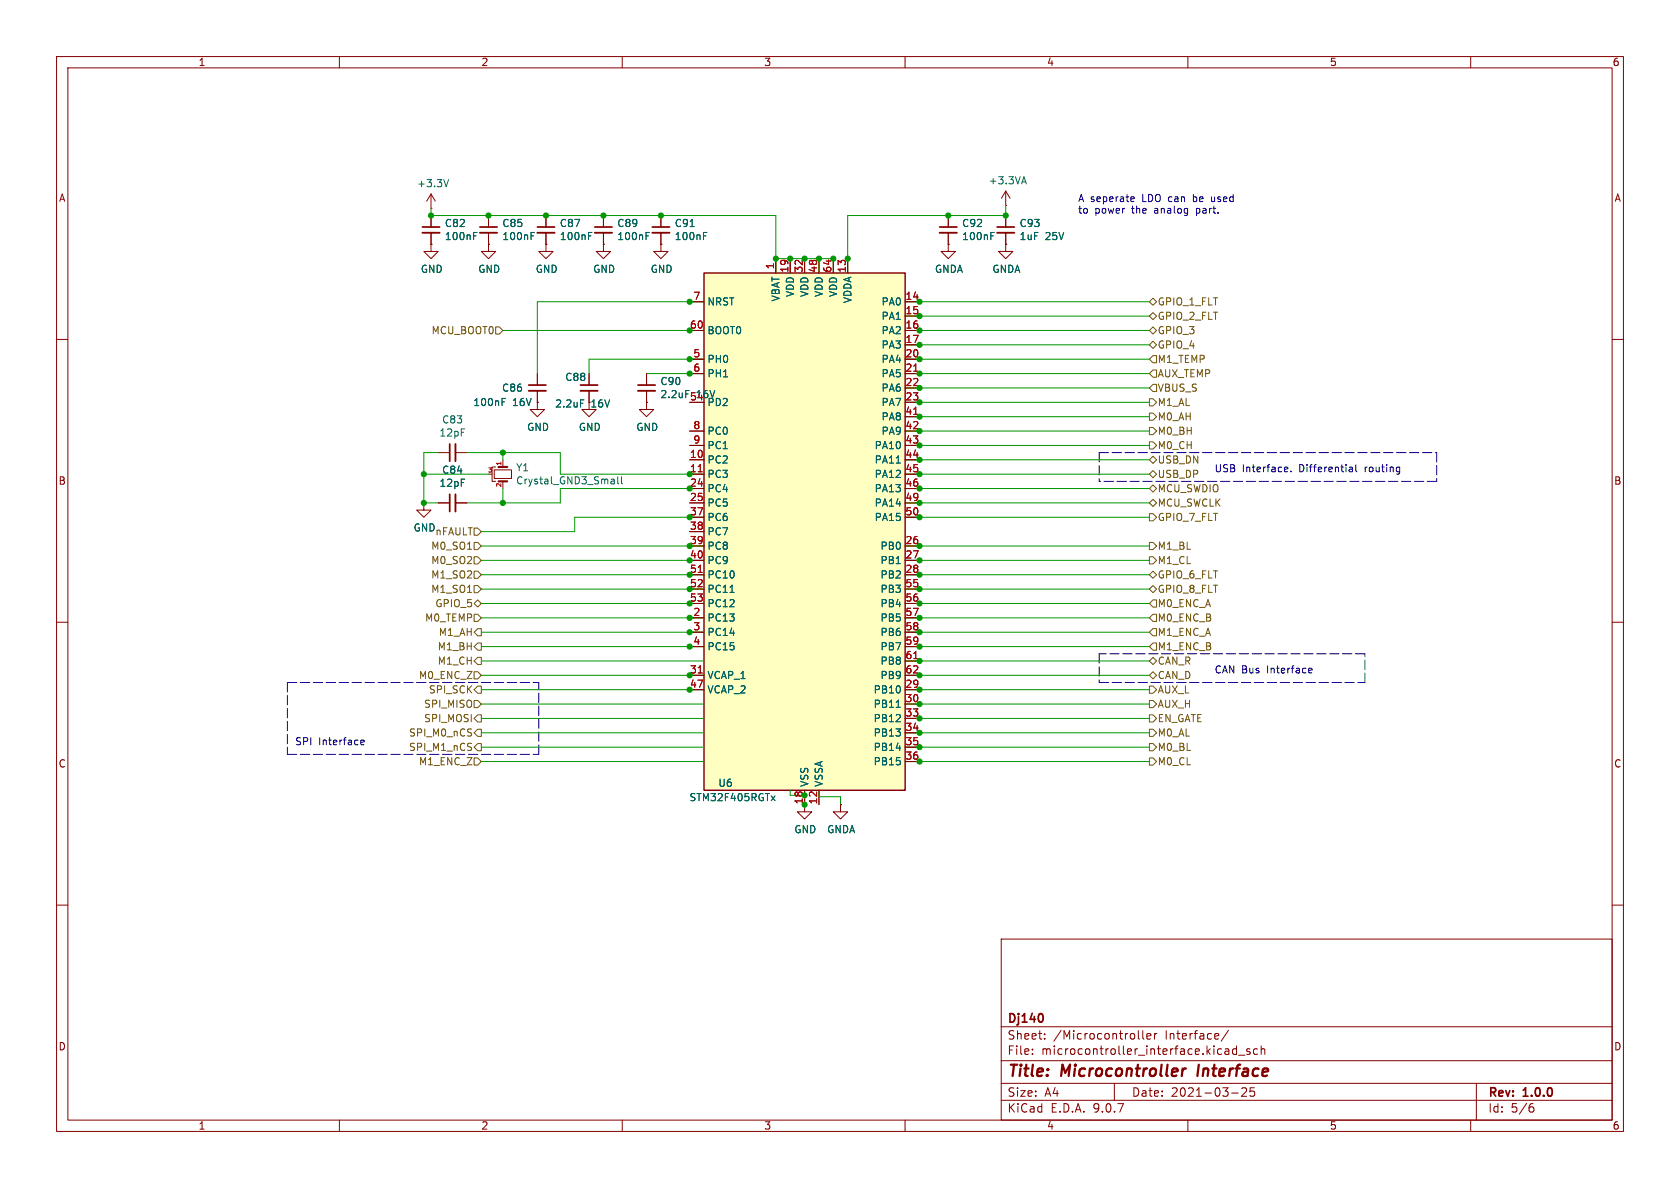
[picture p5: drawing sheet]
<svg xmlns="http://www.w3.org/2000/svg" width="297mm" height="210mm" viewBox="0 0 297 210" stroke-linecap="round" stroke-linejoin="round" font-family="sans-serif">
<g fill="none" stroke="#840000" stroke-width=".18">
<path d="M10 10h277v190h-277zM12 12h273v186h-273zM60 10v2M110 10v2M160 10v2M210 10v2M260 10v2M76.2 43.2v1.3h1.3l-1.3 1.2-1.3-1.2h1.3M76.2 43.2h.1M10 60h2M285 60h2M74.9 88.9v1.3h1.3l-1.3 1.2-1.2-1.2h1.2"/>
<path d="M74.9 88.9h.1M10 110h2M285 110h2M10 160h2M177 166h108v32h-108zM285 160h2M60 198v2M110 198v2M160 198v2M177 194.5h108M177 191.5h108M177 187.5h108"/>
<path d="M177 181.5h108M182.5 186.3v.1M182.5 185.5v.1M184.7 183.6v.1M184.7 182.8v.1M197 191.5v3M201.2 182.2v1.3l.3 .2M202 182.2v1.3l.2 .2M202.7 183.2l.8-.1-.1-.3-.4-.1-.3 .2 .1 .7h.6M204.1 182.7v1M204.5 182.7l-.3 .1-.1 .2M210 198v2"/>
<path d="M217.2 182.1l-1.3 2M217.7 193.2h1.2M218.6 184.9v1.5M218.6 185.5l-.4-.1-.3 .3v.4l.1 .2h.6M219 186.5h1.1M219.5 192.4l.6-.1 .2 .1 .1 .3-.9 1.1h.9M221 185.5l-.4-.1-.2 .2 .1 .2 .5 .2v.3h-.6M221.7 192.3h-.7v.7l.2-.1h.5l.1 .3-.1 .5-.2 .1-.5-.1M222.3 185.5l-.4-.1-.3 .3v.4l.1 .2h.6M223 185.5l.2-.1 .3 .1 .1 .9M223 184.9v1.5M260 198v2"/>
<path d="M261 191.5v6.5M270.6 195.7h.4l.2 .3-.1 .5-.5 .1M271 195.1l-.4 .1"/>
</g>
<path d="M209.7 188.9l-.5 .2M211.9 188.2l-.2 2" fill="none" stroke="#840000" stroke-width=".4"/>
<path d="M184.2 179.3l.2 .5-.2 .8" fill="none" stroke="#840000" stroke-width=".3"/>
<path d="M124.5 48.3h35.5v91.4h-35.5z" fill="#ffffc2"/>
<path d="M124.5 48.3h35.5v91.4h-35.5z" fill="none" stroke="#840000" stroke-width=".25"/>
<g fill="none" stroke="#840000" stroke-width=".18">
<path d="M76.2 36.8h.1M76.2 34.3l-.8 1.3M76.2 34.3l.8 1.3M76.2 34.3v2.5M76.2 38.1v2M86.4 38.1v2M96.5 38.1v2M106.7 38.1v2M116.8 38.1v2M167.6 38.1v2M177.8 36.3h.1M177.8 33.8v2.5"/>
<path d="M177.8 38.1v2M177.8 33.8l-.8 1.3M177.8 33.8l.8 1.3M76.2 43.2h.1M76.2 41.1v2.1M86.4 43.2v1.3h1.2l-1.2 1.2-1.3-1.2h1.3M86.4 43.2h.1M86.4 41.1v2.1M96.5 43.2v1.3h1.3l-1.3 1.2-1.3-1.2h1.3M96.5 43.2h.1M96.5 41.1v2.1M106.7 43.2v1.3h1.2l-1.2 1.2-1.3-1.2h1.3"/>
<path d="M106.7 43.2h.1M106.7 41.1v2.1M116.8 43.2v1.3h1.3l-1.3 1.2-1.2-1.2h1.2M116.8 43.2h.1M116.8 41.1v2.1M121.9 53.3h2.6M121.9 58.4h2.6M137.2 45.7v2.6M139.7 45.7v2.6M142.2 45.7v2.6M144.8 45.7v2.6M147.3 45.7v2.6"/>
<path d="M149.9 45.7v2.6M160 53.3h2.6M160 58.4h2.6M160 55.9h2.6M167.6 43.2v1.3h1.3l-1.3 1.2-1.2-1.2h1.2M167.6 43.2h.1M167.6 41.1v2.1M177.8 43.2v1.3h1.3l-1.3 1.2-1.3-1.2h1.3M177.8 43.2h.1M177.8 41.1v2.1M95 71.1v1.3h1.3l-1.3 1.3-1.3-1.3h1.3M95 71.1h.1"/>
<path d="M95 66v2.1M95 69.1v2M104.1 69.1v3.3h1.3l-1.3 1.3-1.2-1.3h1.2M104.1 66v2.1M114.3 71.1v1.3h1.3l-1.3 1.3-1.3-1.3h1.3M114.3 71.1h.1M114.3 66v2.1M114.3 69.1v2M121.9 63.5h2.6M121.9 66h2.6M121.9 76.2h2.6M121.9 78.7h2.6"/>
<path d="M160 63.5h2.6M160 66h2.6M160 76.2h2.6M160 78.7h2.6M160 61h2.6M160 68.6h2.6M160 71.1h2.6M160 73.7h2.6M74.9 88.9h.1M77.5 88.9h2M77.5 80h2M80.5 88.9h2"/>
<path d="M80.5 80h2M87.4 83.1h3v1.5h-3zM87.6 82.6h-.6v2.5h.6M88.9 81.3v1.3M88.9 85.1v1.3M121.9 81.3h2.6M121.9 83.8h2.6M121.9 86.4h2.6M121.9 88.9h2.6M121.9 91.4h2.6M121.9 94h2.6M121.9 96.5h2.6"/>
<path d="M121.9 99.1h2.6M160 81.3h2.6M160 83.8h2.6M160 86.4h2.6M160 88.9h2.6M160 91.4h2.6M160 96.5h2.6M160 99.1h2.6M121.9 101.6h2.6M121.9 104.1h2.6M121.9 106.7h2.6M121.9 109.2h2.6"/>
<path d="M121.9 111.8h2.6M121.9 114.3h2.6M121.9 119.4h2.6M160 101.6h2.6M160 104.1h2.6M160 106.7h2.6M160 109.2h2.6M160 111.8h2.6M160 114.3h2.6M160 119.4h2.6M160 116.8h2.6M121.9 121.9h2.6"/>
<path d="M142.2 139.7v3.8h1.3l-1.3 1.3-1.2-1.3h1.2M144.8 139.7v2.5M160 121.9h2.6M160 124.5h2.6M160 127h2.6M160 129.5h2.6M160 132.1h2.6M160 134.6h2.6M148.6 142.2v1.3h1.3l-1.3 1.3-1.3-1.3h1.3M148.6 142.2h.1"/>
</g>
<path d="M161.5 65.6h.8M161.5 73.2h.8M123.4 83.4h.8M123.4 101.2h.8M123.4 119h.8M161.5 116.4h.8" fill="none" stroke="#a90000" stroke-width=".18"/>
<g fill="none" stroke="#006464" stroke-width=".18">
<path d="M79.3 31.7l-.4 1.3M180.7 32.1h.6M181 31.2l.4 1.3M83.7 41.7h.5M83.7 41.1h.6M93.9 41.7h.4M93.9 41.1h.6M104 41.7h.5M104 41.1h.7M114.2 41.7h.4M114.2 41.1h.6M122 40.1h.7"/>
<path d="M124.4 41.7h.4M124.4 41.1h.6M175.2 41.7h.4M175.2 41.1h.6M88.8 71h.4M88.8 70.4h.6M102.6 70.7h.6M108.4 84.7l.2 .2v.6M108.6 85.5h-.4M108.6 85l-.4 .1M109.2 84.3v1.1l.2 .1M109.9 84.3v1.1l.2 .1"/>
<path d="M158.4 81.9h.8M129.1 104.7h.7M158.4 125h.8M136.3 140.7l.7 .8M137 140.7l-.7 .8"/>
</g>
<path d="M74.7 40.1h3M84.8 40.1h3.1M95 40.1h3M105.2 40.1h3M115.3 40.1h3.1M166.1 40.1h3.1M176.3 40.1h3M79.5 78.5v3M93.5 68.1h3M102.6 68.1h3.1M112.8 68.1h3M79.5 87.4v3" fill="none" stroke="#840000" stroke-width=".3"/>
<path d="M74.7 41.1h3M84.8 41.1h3.1M95 41.1h3M105.2 41.1h3M115.3 41.1h3.1M166.1 41.1h3.1M176.3 41.1h3M80.5 78.5v3M93.5 69.1h3M102.6 69.1h3.1M112.8 69.1h3M80.5 87.4v3" fill="none" stroke="#840000" stroke-width=".33"/>
<path d="M88.1 82.6h1.6M88.1 85.1h1.6" fill="none" stroke="#840000" stroke-width=".38"/>
<g fill="none" stroke="#725600" stroke-width=".18">
<path d="M87.6 57.8h.7l.6 .6-.6 .7h-.7zM203.2 58.4l.6-.6 .7 .6-.7 .7zM203.2 55.9l.6-.7 .7 .7-.7 .6zM203.2 53.3l.6-.6 .7 .6-.7 .7zM203.2 78.1h.6l.7 .6-.7 .7h-.6zM203.2 75.6h.6l.7 .6-.7 .6h-.6zM203.2 70.5h.6l.7 .6-.7 .7h-.6zM203.2 73h.6l.7 .7-.7 .6h-.6zM203.2 61l.6-.7 .7 .7-.7 .6zM203.8 62.9h.7v1.2h-.7l-.6-.6zM203.8 65.4h.7v1.3h-.7l-.6-.7zM203.8 67.9h.7v1.3h-.7l-.6-.6z"/>
<path d="M83.8 98.4h.7l.6 .7-.6 .6h-.7zM83.8 95.9h.7l.6 .6-.6 .7h-.7zM83.8 93.3h.7l.6 .7-.6 .6h-.7zM203.2 81.3l.6-.7 .7 .7-.7 .6zM203.2 86.4l.6-.7 .7 .7-.7 .6zM203.2 90.8h.6l.7 .6-.7 .7h-.6zM203.2 83.8l.6-.6 .7 .6-.7 .7zM203.2 88.9l.6-.6 .7 .6-.7 .6zM203.2 95.9h.6l.7 .6-.7 .7h-.6zM203.2 98.4h.6l.7 .7-.7 .6h-.6zM83.8 118.7h.7l.6 .7-.6 .6h-.7zM83.8 101h.7l.6 .6-.6 .6h-.7z"/>
<path d="M83.8 108.6h.7l.6 .6-.6 .7h-.7zM83.8 103.5h.7l.6 .6-.6 .7h-.7zM83.8 106.7l.7-.7 .6 .7-.6 .6zM84.5 111.1h.6v1.3h-.6l-.7-.6zM84.5 116.2h.6v1.3h-.6l-.7-.7zM84.5 113.7h.6v1.2h-.6l-.7-.6zM203.2 104.1l.6-.6 .7 .6-.7 .7zM203.2 119.4l.6-.7 .7 .7-.7 .6zM203.2 116.8l.6-.6 .7 .6-.7 .7zM203.8 108.6h.7v1.3h-.7l-.6-.7zM203.8 106h.7v1.3h-.7l-.6-.6zM203.8 111.1h.7v1.3h-.7l-.6-.6z"/>
<path d="M203.8 113.7h.7v1.2h-.7l-.6-.6zM203.8 101l.7 .6-.7 .6-.6-.6zM83.8 134h.7l.6 .6-.6 .7h-.7zM83.8 123.8h.7l.6 .7-.6 .6h-.7zM84.5 131.4h.6v1.3h-.6l-.7-.6zM84.5 126.4h.6v1.2h-.6l-.7-.6zM84.5 121.3h.6v1.3h-.6l-.7-.7zM84.5 128.9h.6v1.3h-.6l-.7-.7zM203.2 128.9h.6l.7 .6-.7 .7h-.6zM203.2 134h.6l.7 .6-.7 .7h-.6zM203.2 131.4h.6l.7 .7-.7 .6h-.6zM203.2 123.8h.6l.7 .7-.7 .6h-.6z"/>
<path d="M203.2 126.4h.6l.7 .6-.7 .6h-.6zM203.2 121.3h.6l.7 .6-.7 .7h-.6z"/>
</g>
<path d="M194.3 80h59.7M194.3 80v5.1M254 85.1h-59.7M254 80v5.1M194.3 115.6v5.1M241.3 115.6h-47M50.8 133.4h44.4M50.8 120.7h44.4M50.8 120.7v12.7M95.2 133.4v-12.7M194.3 120.7h47M241.3 120.7v-5.1" fill="none" stroke="#0000c2" stroke-width=".18" stroke-dasharray="1.7 .6"/>
<g fill="none" stroke="#009600" stroke-width=".18">
<path d="M76.2 36.8v1.3h61v10.2M177.8 36.3v1.8h-27.9v10.2M88.9 58.4h35.6M124.5 53.3h-29.5v12.7M137.2 45.7h10.1v2.6M139.7 45.7v2.6M142.2 45.7v2.6M144.8 45.7v2.6M160 53.3h43.2M160 58.4h43.2M160 55.9h43.2M114.3 66h10.2"/>
<path d="M124.5 63.5h-20.4v2.5M160 63.5h43.2M160 76.2h43.2M160 73.7h43.2M160 71.1h43.2M160 78.7h43.2M160 66h43.2M160 61h43.2M160 68.6h43.2M74.9 83.8h11.5M77.5 80h-2.6v8.9h2.6M82.5 80h16.6v3.8h25.4"/>
<path d="M85.1 96.5h39.4M85.1 99.1h39.4M88.9 80v1.3M88.9 86.4v2.5M124.5 86.4h-25.4v2.5h-16.6M124.5 91.4h-22.9v2.6h-16.5M160 88.9h43.2M160 81.3h43.2M160 91.4h43.2M160 96.5h43.2M160 99.1h43.2M160 83.8h43.2"/>
<path d="M160 86.4h43.2M85.1 106.7h39.4M85.1 101.6h39.4M85.1 104.1h39.4M85.1 109.2h39.4M85.1 111.8h39.4M85.1 119.4h39.4M85.1 114.3h39.4M85.1 116.8h39.4M160 106.7h43.2M160 101.6h43.2M160 104.1h43.2"/>
<path d="M160 109.2h43.2M160 111.8h43.2M160 119.4h43.2M160 114.3h43.2M160 116.8h43.2M85.1 124.5h39.4M85.1 134.6h39.4M85.1 129.5h39.4M85.1 132.1h39.4M85.1 127h39.4M85.1 121.9h39.4M139.7 139.7v.9h2.5v-.9"/>
<path d="M144.8 139.7v1.1h3.8v1.4M160 124.5h43.2M160 134.6h43.2M160 129.5h43.2M160 132.1h43.2M160 127h43.2M160 121.9h43.2"/>
</g>
<g fill="none" stroke="#0000c2" stroke-width=".18">
<path d="M200.1 34.8l.4 .1v.2l-.6 .1M200.5 35.6h-.4M214.2 34.8v.7l.2 .1M227.2 82.6h.4l.1 .3-.6 .1M227.6 83.3l-.4 .1M228.2 83.3v.1M238.7 82.6h.3l.1 .8M239.1 83.3l-.4 .1M239.1 82.9h-.4M239.7 82.1v1.1l.2 .2M231.4 118.9h.5M231.4 118.2l.4-.1 .2 .3-.6 .1"/>
<path d="M63.8 131.2l.6-.1-.1-.2-.3-.1-.2 .2v.6h.5"/>
</g>
<g fill="#009600" stroke="#009600" stroke-width=".18">
<circle cx="162.6" cy="106.7" r=".46"/>
<circle cx="162.6" cy="109.2" r=".46"/>
<circle cx="162.6" cy="104.1" r=".46"/>
<circle cx="162.6" cy="101.6" r=".46"/>
<circle cx="162.6" cy="99.1" r=".46"/>
<circle cx="162.6" cy="91.4" r=".46"/>
<circle cx="162.6" cy="96.5" r=".46"/>
<circle cx="162.6" cy="88.9" r=".46"/>
<circle cx="162.6" cy="81.3" r=".46"/>
<circle cx="162.6" cy="78.7" r=".46"/>
<circle cx="162.6" cy="86.4" r=".46"/>
<circle cx="162.6" cy="83.8" r=".46"/>
<circle cx="162.6" cy="76.2" r=".46"/>
<circle cx="177.8" cy="38.1" r=".46"/>
<circle cx="167.6" cy="38.1" r=".46"/>
<circle cx="162.6" cy="61" r=".46"/>
<circle cx="121.9" cy="99.1" r=".46"/>
<circle cx="121.9" cy="104.1" r=".46"/>
<circle cx="121.9" cy="101.6" r=".46"/>
<circle cx="121.9" cy="111.8" r=".46"/>
<circle cx="121.9" cy="114.3" r=".46"/>
<circle cx="121.9" cy="106.7" r=".46"/>
<circle cx="121.9" cy="109.2" r=".46"/>
<circle cx="121.9" cy="119.4" r=".46"/>
<circle cx="121.9" cy="121.9" r=".46"/>
<circle cx="162.6" cy="134.6" r=".46"/>
<circle cx="162.6" cy="127" r=".46"/>
<circle cx="162.6" cy="119.4" r=".46"/>
<circle cx="162.6" cy="114.3" r=".46"/>
<circle cx="162.6" cy="111.8" r=".46"/>
<circle cx="162.6" cy="129.5" r=".46"/>
<circle cx="162.6" cy="132.1" r=".46"/>
<circle cx="162.6" cy="116.8" r=".46"/>
<circle cx="162.6" cy="121.9" r=".46"/>
<circle cx="162.6" cy="124.5" r=".46"/>
<circle cx="142.2" cy="142.2" r=".46"/>
<circle cx="142.2" cy="140.6" r=".46"/>
<circle cx="121.9" cy="91.4" r=".46"/>
<circle cx="121.9" cy="96.5" r=".46"/>
<circle cx="121.9" cy="66" r=".46"/>
<circle cx="121.9" cy="83.8" r=".46"/>
<circle cx="121.9" cy="86.4" r=".46"/>
<circle cx="121.9" cy="63.5" r=".46"/>
<circle cx="162.6" cy="63.5" r=".46"/>
<circle cx="162.6" cy="66" r=".46"/>
<circle cx="162.6" cy="68.6" r=".46"/>
<circle cx="162.6" cy="58.4" r=".46"/>
<circle cx="162.6" cy="55.9" r=".46"/>
<circle cx="162.6" cy="53.3" r=".46"/>
<circle cx="139.7" cy="45.7" r=".46"/>
<circle cx="137.2" cy="45.7" r=".46"/>
<circle cx="162.6" cy="71.1" r=".46"/>
<circle cx="162.6" cy="73.7" r=".46"/>
<circle cx="144.8" cy="45.7" r=".46"/>
<circle cx="147.3" cy="45.7" r=".46"/>
<circle cx="149.9" cy="45.7" r=".46"/>
<circle cx="142.2" cy="45.7" r=".46"/>
<circle cx="88.9" cy="88.9" r=".46"/>
<circle cx="88.9" cy="80" r=".46"/>
<circle cx="74.9" cy="88.9" r=".46"/>
<circle cx="74.9" cy="83.8" r=".46"/>
<circle cx="96.5" cy="38.1" r=".46"/>
<circle cx="86.4" cy="38.1" r=".46"/>
<circle cx="121.9" cy="58.4" r=".46"/>
<circle cx="121.9" cy="53.3" r=".46"/>
<circle cx="106.7" cy="38.1" r=".46"/>
<circle cx="116.8" cy="38.1" r=".46"/>
<circle cx="76.2" cy="38.1" r=".46"/>
</g>
<g font-size="2.8" fill="#840000">
<text x="178" y="190.9">Title:</text>
<text x="187.7" y="190.9">Microcontroller</text>
<text x="212.6" y="190.9">Interface</text>
</g>
<g font-size="2.1" fill="#840000">
<text x="178" y="184">Sheet:</text>
<text x="178" y="181.2">Dj140</text>
<text x="186.2" y="184">/Microcontroller</text>
<text x="206" y="184">Interface/</text>
<text x="178" y="186.7">File:</text>
<text x="184.1" y="186.7">microcontroller_interface.kicad_sch</text>
<text x="178" y="196.9">KiCad</text>
<text x="178" y="194.1">Size:</text>
<text x="184.7" y="194.1">A4</text>
<text x="185.7" y="196.9">E.D.A.</text>
<text x="193.3" y="196.9">9.0.7</text>
<text x="200" y="194.1">Date:</text>
<text x="207" y="194.1">2021-03-25</text>
<text x="263" y="194.3">Rev:</text>
<text x="263" y="196.9">Id:</text>
<text x="267.1" y="196.9">5/6</text>
<text x="269.4" y="194.3">1.0.0</text>
</g>
<g font-size="1.8" fill="#840000">
<text x="35" y="11.9">1</text>
<text x="85" y="11.9">2</text>
<text x="135" y="11.9">3</text>
<text x="185" y="11.9">4</text>
<text x="235" y="11.9">5</text>
<text x="285" y="11.9">6</text>
<text x="10.3" y="35.9">A</text>
<text x="285.3" y="35.9">A</text>
<text x="104.5" y="72.2">16V</text>
<text x="10.3" y="85.9">B</text>
<text x="285.3" y="85.9">B</text>
<text x="10.3" y="135.9">C</text>
<text x="285.3" y="135.9">C</text>
<text x="10.3" y="185.9">D</text>
<text x="285.3" y="185.9">D</text>
<text x="35" y="199.9">1</text>
<text x="85" y="199.9">2</text>
<text x="135" y="199.9">3</text>
<text x="185" y="199.9">4</text>
<text x="235" y="199.9">5</text>
<text x="285" y="199.9">6</text>
</g>
<g font-size="1.8" fill="#006464">
<text x="73.6" y="33.3">+3.3V</text>
<text x="174.7" y="32.8">+3.3VA</text>
<text x="78.5" y="40.3">C82</text>
<text x="88.7" y="40.3">C85</text>
<text x="98.9" y="40.3">C87</text>
<text x="109" y="40.3">C89</text>
<text x="119.2" y="40.3">C91</text>
<text x="170" y="40.3">C92</text>
<text x="180.1" y="40.3">C93</text>
<text x="78.5" y="42.6">100nF</text>
<text x="88.7" y="42.6">100nF</text>
<text x="98.9" y="42.6">100nF</text>
<text x="109" y="42.6">100nF</text>
<text x="119.2" y="42.6">100nF</text>
<text x="170" y="42.6">100nF</text>
<text x="180.1" y="42.6">1uF</text>
<text x="184.8" y="42.6">25V</text>
<text x="74.3" y="48.4">GND</text>
<text x="84.5" y="48.4">GND</text>
<text x="94.6" y="48.4">GND</text>
<text x="104.8" y="48.4">GND</text>
<text x="114.9" y="48.4">GND</text>
<text x="138" y="53.4" transform="rotate(-90 138 53.4)">VBAT</text>
<text x="140.6" y="52.6" transform="rotate(-90 140.6 52.6)">VDD</text>
<text x="143.1" y="52.6" transform="rotate(-90 143.1 52.6)">VDD</text>
<text x="145.6" y="52.6" transform="rotate(-90 145.6 52.6)">VDD</text>
<text x="148.2" y="52.6" transform="rotate(-90 148.2 52.6)">VDD</text>
<text x="150.7" y="53.7" transform="rotate(-90 150.7 53.7)">VDDA</text>
<text x="165.2" y="48.4">GNDA</text>
<text x="175.3" y="48.4">GNDA</text>
<text x="125" y="54.2">NRST</text>
<text x="125" y="59.3">BOOT0</text>
<text x="155.7" y="54.2">PA0</text>
<text x="155.7" y="56.7">PA1</text>
<text x="155.7" y="59.3">PA2</text>
<text x="125" y="64.4">PH0</text>
<text x="155.7" y="61.8">PA3</text>
<text x="155.7" y="64.4">PA4</text>
<text x="83.6" y="72">100nF</text>
<text x="88.7" y="69.4">C86</text>
<text x="90.6" y="72">16V</text>
<text x="99.8" y="67.5">C88</text>
<text x="116.6" y="68.3">C90</text>
<text x="125" y="66.9">PH1</text>
<text x="125" y="72">PD2</text>
<text x="155.7" y="66.9">PA5</text>
<text x="155.7" y="69.4">PA6</text>
<text x="155.7" y="72">PA7</text>
<text x="77.6" y="77.4">12pF</text>
<text x="78.1" y="75.1">C83</text>
<text x="93.1" y="76.4">GND</text>
<text x="98.1" y="72.2">2.2uF</text>
<text x="102.2" y="76.4">GND</text>
<text x="112.4" y="76.4">GND</text>
<text x="125" y="77.1">PC0</text>
<text x="155.7" y="74.5">PA8</text>
<text x="155.7" y="77.1">PA9</text>
<text x="78.1" y="83.9">C84</text>
<text x="91.1" y="83.5">Y1</text>
<text x="125" y="79.6">PC1</text>
<text x="125" y="82.1">PC2</text>
<text x="154.5" y="79.6">PA10</text>
<text x="154.5" y="82.1">PA11</text>
<text x="77.6" y="86.3">12pF</text>
<text x="91.1" y="85.8">Crystal_GND3_Small</text>
<text x="125" y="84.7">PC3</text>
<text x="125" y="87.2">PC4</text>
<text x="125" y="89.8">PC5</text>
<text x="154.5" y="84.7">PA12</text>
<text x="154.5" y="87.2">PA13</text>
<text x="154.5" y="89.8">PA14</text>
<text x="73" y="94.2">GND</text>
<text x="125" y="92.3">PC6</text>
<text x="125" y="94.8">PC7</text>
<text x="154.5" y="92.3">PA15</text>
<text x="125" y="97.4">PC8</text>
<text x="125" y="99.9">PC9</text>
<text x="155.6" y="97.4">PB0</text>
<text x="155.6" y="99.9">PB1</text>
<text x="125" y="102.5">PC10</text>
<text x="125" y="105">PC11</text>
<text x="125" y="107.5">PC12</text>
<text x="155.6" y="102.5">PB2</text>
<text x="155.6" y="105">PB3</text>
<text x="155.6" y="107.5">PB4</text>
<text x="125" y="110.1">PC13</text>
<text x="125" y="112.6">PC14</text>
<text x="155.6" y="110.1">PB5</text>
<text x="155.6" y="112.6">PB6</text>
<text x="125" y="115.2">PC15</text>
<text x="155.6" y="115.2">PB7</text>
<text x="155.6" y="117.7">PB8</text>
<text x="125" y="120.2">VCAP_1</text>
<text x="125" y="122.8">VCAP_2</text>
<text x="154.3" y="122.8">PB10</text>
<text x="154.3" y="125.3">PB11</text>
<text x="155.6" y="120.2">PB9</text>
<text x="154.3" y="127.9">PB12</text>
<text x="154.3" y="130.4">PB13</text>
<text x="154.3" y="132.9">PB14</text>
<text x="154.3" y="135.5">PB15</text>
<text x="121.8" y="141.8">STM32F405RGTx</text>
<text x="126.9" y="139.3">U6</text>
<text x="143.1" y="139.2" transform="rotate(-90 143.1 139.2)">VSS</text>
<text x="145.6" y="139.2" transform="rotate(-90 145.6 139.2)">VSSA</text>
<text x="140.3" y="147.5">GND</text>
<text x="146.1" y="147.5">GNDA</text>
</g>
<g font-size="1.8" fill="#0000c2">
<text x="190.5" y="35.8">A seperate</text>
<text x="202" y="35.8">LDO can</text>
<text x="211.4" y="35.8">be</text>
<text x="214.8" y="35.8">used</text>
<text x="190.5" y="37.9">to</text>
<text x="193.5" y="37.9">power</text>
<text x="200.2" y="37.9">the</text>
<text x="204.4" y="37.9">analog</text>
<text x="211.9" y="37.9">part.</text>
<text x="214.6" y="83.6">USB</text>
<text x="219.6" y="83.6">Interface.</text>
<text x="229.8" y="83.6">Differential</text>
<text x="241.5" y="83.6">routing</text>
<text x="214.6" y="119.1">CAN Bus</text>
<text x="224.1" y="119.1">Interface</text>
<text x="52.1" y="131.8">SPI</text>
<text x="56.3" y="131.8">Interface</text>
</g>
<g font-size="1.8" fill="#a90000">
<text x="136.9" y="47.7" transform="rotate(-90 136.9 47.7)">1</text>
<text x="122.5" y="53.1">7</text>
<text x="139.4" y="48.3" transform="rotate(-90 139.4 48.3)">19</text>
<text x="142" y="48.3" transform="rotate(-90 142 48.3)">32</text>
<text x="144.5" y="48.3" transform="rotate(-90 144.5 48.3)">48</text>
<text x="147.1" y="48.3" transform="rotate(-90 147.1 48.3)">64</text>
<text x="149.6" y="48.3" transform="rotate(-90 149.6 48.3)">13</text>
<text x="160" y="53.1">14</text>
<text x="121.9" y="58.2">60</text>
<text x="160" y="55.6">15</text>
<text x="160" y="58.2">16</text>
<text x="122.5" y="63.2">5</text>
<text x="122.5" y="65.8">6</text>
<text x="160" y="60.7">17</text>
<text x="160" y="63.2">20</text>
<text x="160" y="65.8">21</text>
<text x="116.6" y="70.6">2.2uF 5416V</text>
<text x="160" y="68.3">22</text>
<text x="160" y="70.9">23</text>
<text x="122.5" y="75.9">8</text>
<text x="160" y="73.4">41</text>
<text x="160" y="75.9">42</text>
<text x="121.9" y="81">10</text>
<text x="121.9" y="83.6">11</text>
<text x="122.5" y="78.5">9</text>
<text x="160" y="78.5">43</text>
<text x="160" y="81">44</text>
<text x="160" y="83.6">45</text>
<text x="121.9" y="86.1">24</text>
<text x="121.9" y="88.6">25</text>
<text x="160" y="86.1">46</text>
<text x="160" y="88.6">49</text>
<text x="121.9" y="91.2">37</text>
<text x="121.9" y="93.7">38</text>
<text x="160" y="91.2">50</text>
<text x="121.9" y="96.3">39</text>
<text x="121.9" y="98.8">40</text>
<text x="121.9" y="101.3">51</text>
<text x="160" y="96.3">26</text>
<text x="160" y="98.8">27</text>
<text x="160" y="101.3">28</text>
<text x="121.9" y="103.9">52</text>
<text x="121.9" y="106.4">53</text>
<text x="160" y="103.9">55</text>
<text x="160" y="106.4">56</text>
<text x="122.5" y="109">2</text>
<text x="122.5" y="111.5">3</text>
<text x="160" y="109">57</text>
<text x="160" y="111.5">58</text>
<text x="121.9" y="119.1">31</text>
<text x="122.5" y="114">4</text>
<text x="160" y="114">59</text>
<text x="160" y="116.6">61</text>
<text x="160" y="119.1">62</text>
<text x="121.9" y="121.7">47</text>
<text x="160" y="121.7">29</text>
<text x="160" y="124.2">30</text>
<text x="160" y="126.7">33</text>
<text x="160" y="129.3">34</text>
<text x="160" y="131.8">35</text>
<text x="160" y="134.4">36</text>
<text x="142" y="142.3" transform="rotate(-90 142 142.3)">18</text>
<text x="144.5" y="142.3" transform="rotate(-90 144.5 142.3)">12</text>
</g>
<g font-size="1.8" fill="#725600">
<text x="76.2" y="59.3">MCU_BOOT0</text>
<text x="204.6" y="59.3">GPIO_3</text>
<text x="204.6" y="56.7">GPIO_2_FLT</text>
<text x="204.6" y="54.2">GPIO_1_FLT</text>
<text x="204.6" y="64.4">M1_TEMP</text>
<text x="204.6" y="61.8">GPIO_4</text>
<text x="204.6" y="72">M1_AL</text>
<text x="204.6" y="66.9">AUX_TEMP</text>
<text x="204.6" y="69.4">VBUS_S</text>
<text x="204.6" y="77.1">M0_BH</text>
<text x="204.6" y="74.5">M0_AH</text>
<text x="204.6" y="79.6">M0_CH</text>
<text x="204.6" y="82.1">USB_DN</text>
<text x="204.6" y="87.2">MCU_SWDIO</text>
<text x="204.6" y="84.7">USB_DP</text>
<text x="204.6" y="89.8">MCU_SWCLK</text>
<text x="76.9" y="94.8">nFAULT</text>
<text x="204.6" y="92.3">GPIO_7_FLT</text>
<text x="76.1" y="99.9">M0_SO2</text>
<text x="76.1" y="97.4">M0_SO1</text>
<text x="204.6" y="97.4">M1_BL</text>
<text x="204.6" y="99.9">M1_CL</text>
<text x="76.1" y="102.5">M1_SO2</text>
<text x="76.1" y="105">M1_SO1</text>
<text x="76.9" y="107.5">GPIO_5</text>
<text x="204.6" y="105">GPIO_8_FLT</text>
<text x="204.6" y="107.5">M0_ENC_A</text>
<text x="204.6" y="102.5">GPIO_6_FLT</text>
<text x="75" y="110.1">M0_TEMP</text>
<text x="77.5" y="112.6">M1_AH</text>
<text x="204.6" y="110.1">M0_ENC_B</text>
<text x="204.6" y="112.6">M1_ENC_A</text>
<text x="77.3" y="117.7">M1_CH</text>
<text x="77.3" y="115.2">M1_BH</text>
<text x="204.6" y="115.2">M1_ENC_B</text>
<text x="204.6" y="117.7">CAN_R</text>
<text x="74" y="120.2">M0_ENC_Z</text>
<text x="74.9" y="125.3">SPI_MISO</text>
<text x="75.7" y="122.8">SPI_SCK</text>
<text x="204.6" y="125.3">AUX_H</text>
<text x="204.6" y="120.2">CAN_D</text>
<text x="204.6" y="122.8">AUX_L</text>
<text x="72.2" y="130.4">SPI_M0_nCS</text>
<text x="74.9" y="127.9">SPI_MOSI</text>
<text x="204.6" y="130.4">M0_AL</text>
<text x="204.6" y="127.9">EN_GATE</text>
<text x="72.2" y="132.9">SPI_M1_nCS</text>
<text x="74" y="135.5">M1_ENC_Z</text>
<text x="204.6" y="135.5">M0_CL</text>
<text x="204.6" y="132.9">M0_BL</text>
</g>
<g font-size="1.1" fill="#a90000">
<text x="86.2" y="83.6">3</text>
<text x="88.6" y="82.4" transform="rotate(-90 88.6 82.4)">1</text>
<text x="88.6" y="86.2" transform="rotate(-90 88.6 86.2)">2</text>
</g>
</svg>
